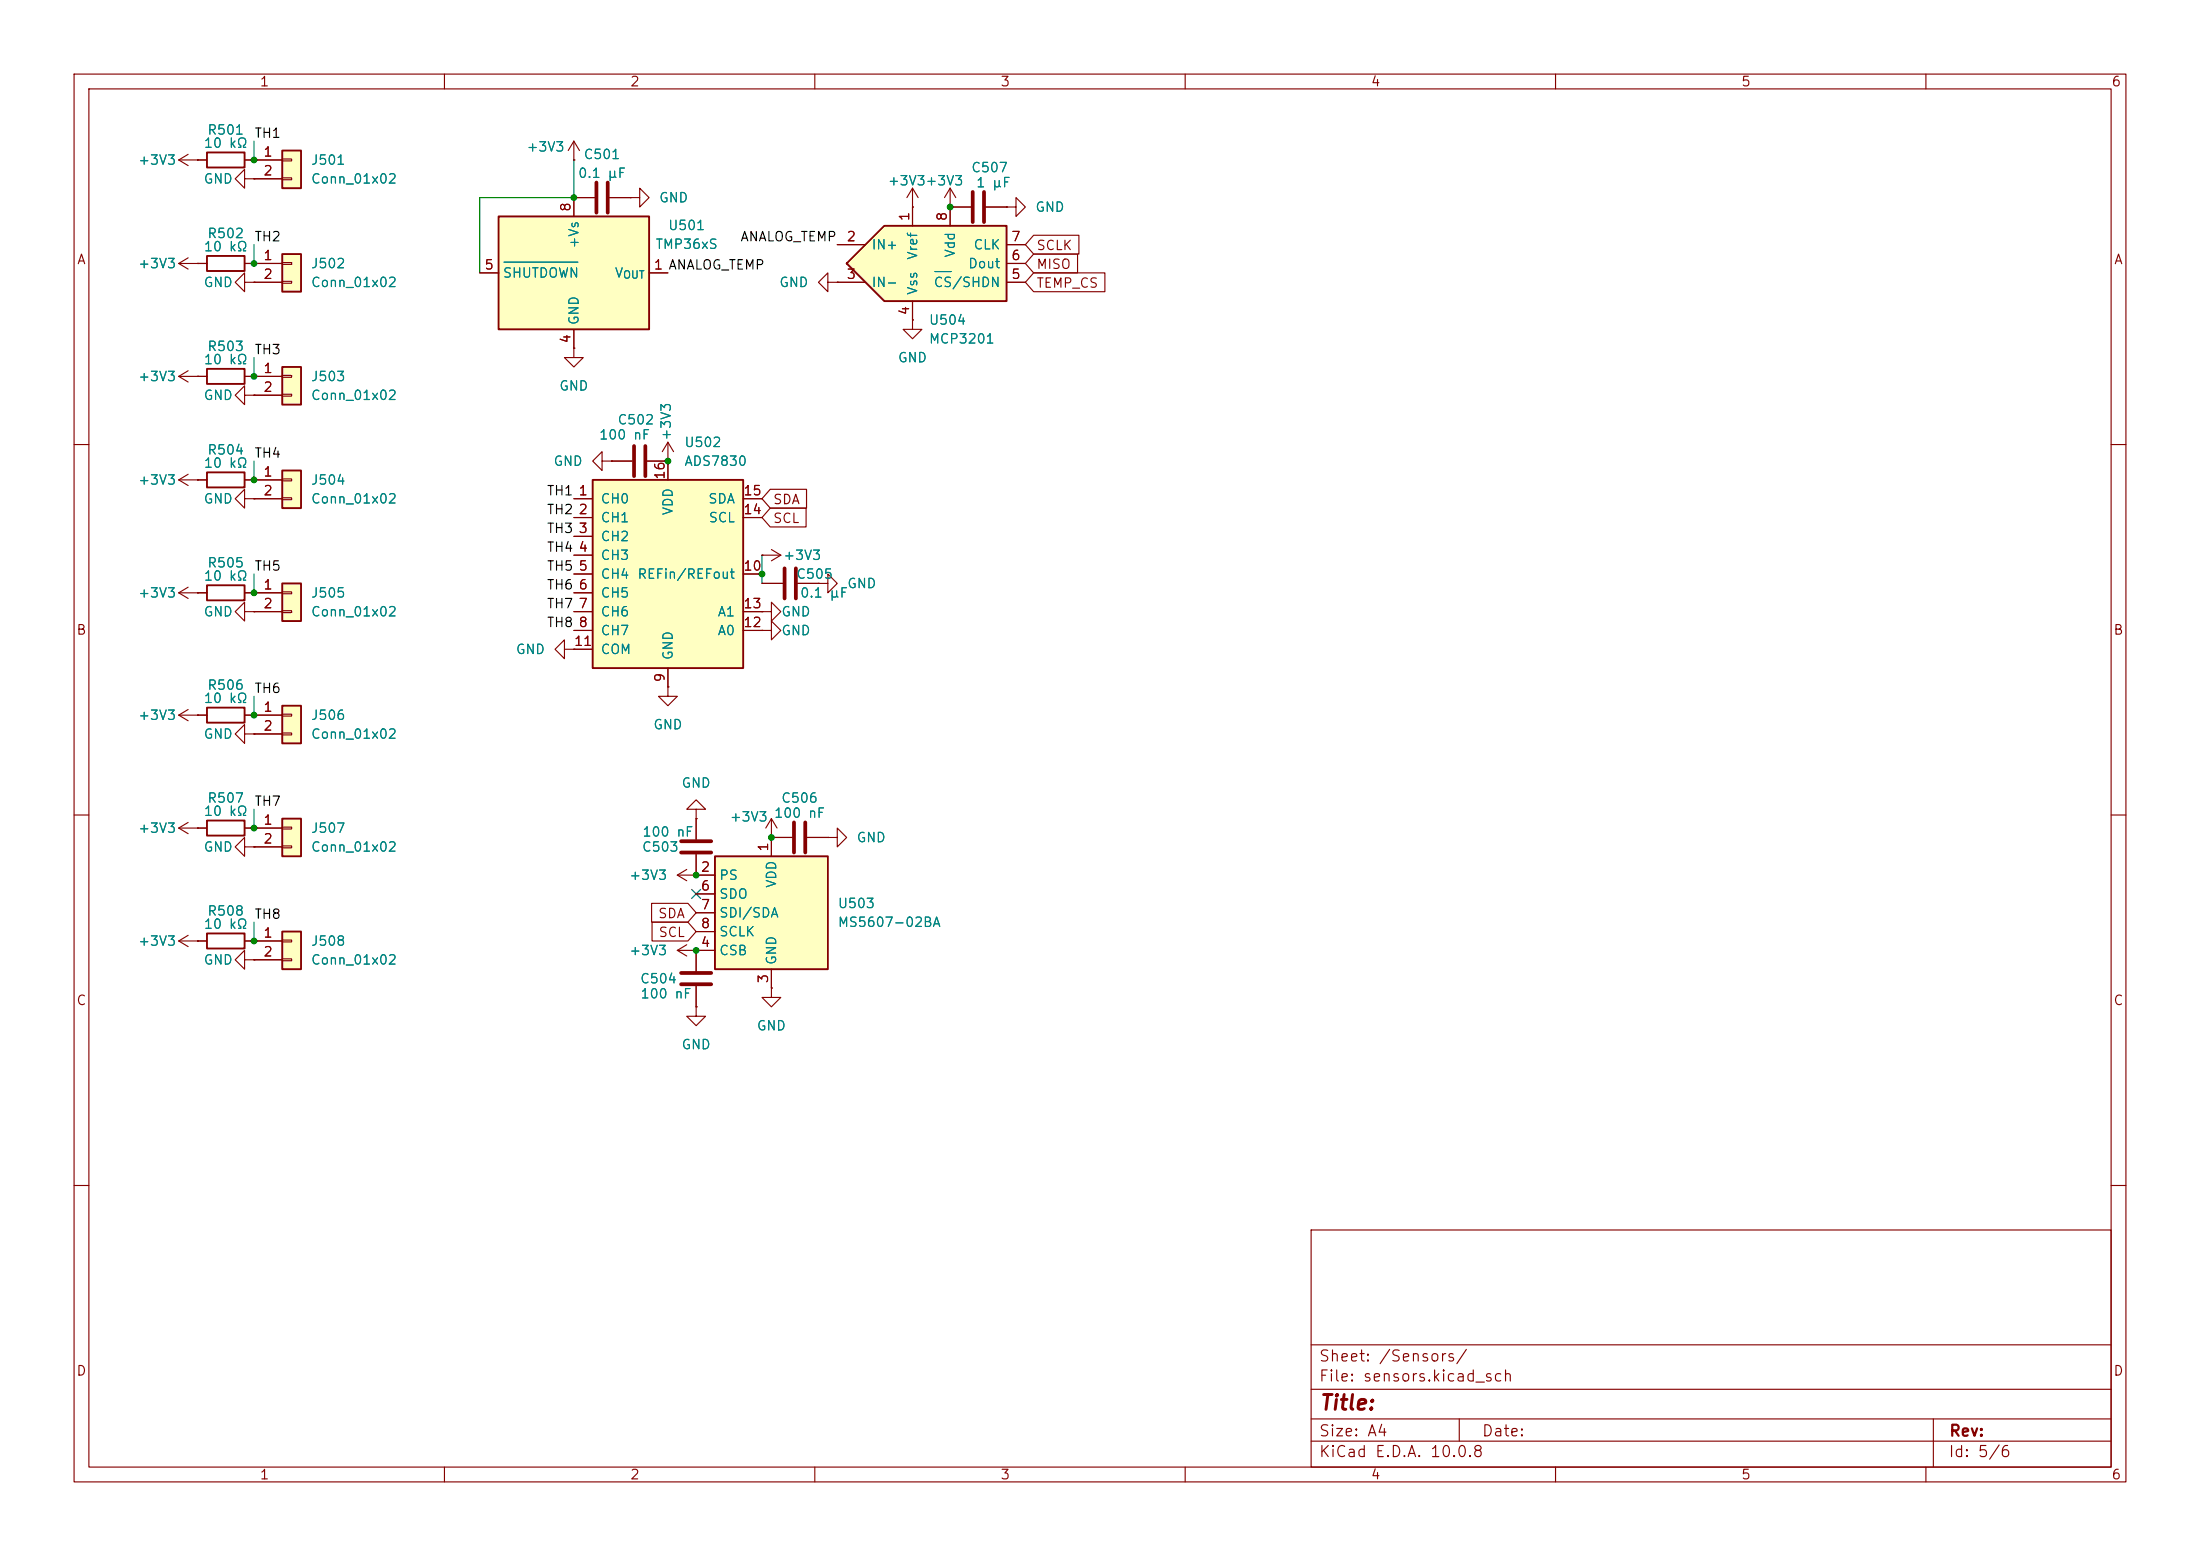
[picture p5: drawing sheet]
<svg xmlns="http://www.w3.org/2000/svg" width="297mm" height="210mm" viewBox="0 0 297 210" stroke-linecap="round" stroke-linejoin="round" font-family="sans-serif">
<g fill="none" stroke="#840000" stroke-width=".15">
<path d="M10 10h277v190h-277zM12 12h273v186h-273zM60 10v2M77.5 19.1l-.8 1.2M77.5 19.1l.7 1.2M77.5 19.1v2.5M110 10v2M160 10v2M210 10v2M260 10v2M26.7 35.6h1.2M33 35.6h1.3"/>
<path d="M77.5 21.6h.1M77.5 26.7h2.8M82.3 26.7h2.8M85.1 26.7h1.3v-1.3l1.2 1.3-1.2 1.2v-1.2M85.1 26.7h.1M123.2 27.9h.1M123.2 25.4l-.8 1.3M123.2 25.4l.8 1.3M123.2 25.4v2.5M128.3 27.9h.1M128.3 27.9h2.8M128.3 25.4l-.8 1.3"/>
<path d="M128.3 25.4l.7 1.3M128.3 25.4v2.5M133.1 27.9h2.8M77.5 47v1.3h1.2l-1.2 1.2-1.3-1.2h1.3M77.5 47h.1M90.2 59.7l-.8 1.3M90.2 59.7l.7 1.3M90.2 59.7v2.5M10 60h2M82.5 62.2h2.8M87.4 62.2h2.8M90.2 62.2h.1"/>
<path d="M285 60h2M24.1 96.5l1.3 .8M24.1 96.5h2.6M25.4 95.8l-1.3 .7M26.7 96.5h.1M10 110h2M285 110h2M10 160h2M177 166h108v32h-108zM285 160h2M60 198v2M110 198v2"/>
<path d="M160 198v2M177 194.5h108M177 191.5h108M177 187.5h108M177 181.5h108M197 191.5v3M210 198v2M260 198v2M261 191.5v6.5"/>
</g>
<path d="M27.9 34.5h5.1v2.1h-5.1z" fill="none" stroke="#840000" stroke-width=".25"/>
<path d="M80.5 24.6v4.1M82 24.6v4.1M131.3 25.9v4.1M132.8 25.9v4.1M85.6 60.2v4.1M87.1 60.2v4.1" fill="none" stroke="#840000" stroke-width=".51"/>
<path d="M119.4 30.5h16.5v10.1h-16.5l-5.1-5z" fill="#ffffc2"/>
<path d="M119.4 30.5h16.5v10.1h-16.5l-5.1-5z" fill="none" stroke="#840000" stroke-width=".25"/>
<g fill="none" stroke="#840000" stroke-width=".15">
<path d="M111.8 38.1v-1.3l-1.3 1.3 1.3 1.3v-1.3h1.2M113 38.1h.1M113 33h3.8M113 38.1h3.8M123.2 27.9v2.6M128.3 27.9v2.6M135.9 27.9h1.3v-1.2l1.2 1.2-1.2 1.3v-1.3M135.9 27.9h.1M135.9 33h2.5M135.9 38.1h2.5M135.9 35.6h2.5M123.2 43.2v1.3h1.3l-1.3 1.2-1.3-1.2h1.3"/>
<path d="M123.2 43.2h.1M123.2 40.6v2.6M81.3 62.2v-1.2l-1.3 1.2 1.3 1.3v-1.3h1.2M82.5 62.2h.1M76.2 87.6v-1.2l-1.3 1.2 1.3 1.3v-1.3h1.3M77.5 87.6h.1"/>
</g>
<path d="M126.2 36.7h2.2" fill="none" stroke="#008484" stroke-width=".15"/>
<path d="M80 64.8h20.3v25.4h-20.3z" fill="#ffffc2"/>
<path d="M80 64.8h20.3v25.4h-20.3z" fill="none" stroke="#840000" stroke-width=".25"/>
<g fill="none" stroke="#840000" stroke-width=".15">
<path d="M24.1 35.6l1.3 .7M24.1 35.6h2.6M24.1 21.6l1.3 .8M24.1 21.6h2.6M25.4 34.8l-1.3 .8M25.4 20.8l-1.3 .8M26.7 35.6h.1M26.7 21.6h.1M33 38.1v-1.3l-1.3 1.3 1.3 1.3v-1.3h1.3M34.3 38.1h.1M77.5 67.3h2.5M77.5 69.9h2.5"/>
<path d="M77.5 72.4h2.5M77.5 74.9h2.5M77.5 77.5h2.5M90.2 62.2v2.6M100.3 67.3h2.6M100.3 69.9h2.6M100.3 77.5h2.6M77.5 80h2.5M77.5 82.6h2.5M77.5 85.1h2.5M77.5 87.6h2.5M90.2 90.2v2.5"/>
<path d="M100.3 82.6h2.6M100.3 85.1h2.6M104.1 113h.1M104.1 110.5l-.7 1.3M104.1 110.5l.8 1.3M104.1 110.5v2.5M104.1 113h2.8M109 113h2.8M111.8 113h1.2v-1.2l1.3 1.2-1.3 1.3v-1.3M111.8 113h.1"/>
</g>
<path d="M107.2 111v4.1M108.7 111v4.1" fill="none" stroke="#840000" stroke-width=".51"/>
<path d="M38.1 20.3h2.5v5.1h-2.5z" fill="#ffffc2"/>
<path d="M27.9 20.6h5.1v2h-5.1zM38.1 20.3h2.5v5.1h-2.5z" fill="none" stroke="#840000" stroke-width=".25"/>
<path d="M26.7 21.6h1.2M33 24.1v-1.2l-1.3 1.2 1.3 1.3v-1.3h1.3M33 21.6h5.1M34.3 24.1h.1M34.3 24.1h3.8M38.1 21.5h1.3v.2h-1.3zM38.1 24h1.3v.3h-1.3z" fill="none" stroke="#840000" stroke-width=".15"/>
<path d="M38.1 49.5h2.5v5.1h-2.5z" fill="#ffffc2"/>
<path d="M38.1 49.5h2.5v5.1h-2.5z" fill="none" stroke="#840000" stroke-width=".25"/>
<path d="M34.3 50.8h3.8M34.3 53.3h3.8M38.1 50.7h1.3v.2h-1.3zM38.1 53.2h1.3v.3h-1.3z" fill="none" stroke="#840000" stroke-width=".15"/>
<path d="M38.1 34.3h2.5v5.1h-2.5z" fill="#ffffc2"/>
<path d="M38.1 34.3h2.5v5.1h-2.5zM27.9 49.8h5.1v2h-5.1zM27.9 63.8h5.1v2h-5.1z" fill="none" stroke="#840000" stroke-width=".25"/>
<g fill="none" stroke="#840000" stroke-width=".15">
<path d="M34.3 35.6h3.8M34.3 38.1h3.8M38.1 35.4h1.3v.3h-1.3zM38.1 38h1.3v.2h-1.3zM24.1 50.8l1.3 .8M24.1 50.8h3.8M25.4 50l-1.3 .8M26.7 50.8h.1M33 53.3v-1.2l-1.3 1.2 1.3 1.3v-1.3h1.3M33 50.8h1.3M34.3 53.3h.1M24.1 64.8h3.8"/>
<path d="M24.1 64.8l1.3 .7M25.4 64l-1.3 .8M26.7 64.8h.1M33 67.3v-1.3l-1.3 1.3 1.3 1.3v-1.3h1.3M33 64.8h1.3M34.3 67.3h.1"/>
</g>
<path d="M38.1 63.5h2.5v5.1h-2.5z" fill="#ffffc2"/>
<path d="M27.9 79h5.1v2h-5.1zM38.1 63.5h2.5v5.1h-2.5z" fill="none" stroke="#840000" stroke-width=".25"/>
<path d="M34.3 64.8h3.8M34.3 67.3h3.8M38.1 64.6h1.3v.3h-1.3zM38.1 67.2h1.3v.2h-1.3zM26.7 80h1.2M33 80h1.3" fill="none" stroke="#840000" stroke-width=".15"/>
<path d="M38.1 78.7h2.5v5.1h-2.5z" fill="#ffffc2"/>
<path d="M38.1 78.7h2.5v5.1h-2.5z" fill="none" stroke="#840000" stroke-width=".25"/>
<path d="M38.1 79.9h1.3v.2h-1.3zM33 82.6v-1.3l-1.3 1.3 1.3 1.2v-1.2h1.3M34.3 82.6h.1M34.3 80h3.8M34.3 82.6h3.8M38.1 82.4h1.3v.3h-1.3z" fill="none" stroke="#840000" stroke-width=".15"/>
<path d="M96.5 115.6h15.3v15.2h-15.3z" fill="#ffffc2"/>
<path d="M96.5 115.6h15.3v15.2h-15.3zM27.9 126h5.1v2h-5.1z" fill="none" stroke="#840000" stroke-width=".25"/>
<g fill="none" stroke="#840000" stroke-width=".15">
<path d="M25.4 79.2l-1.3 .8M102.9 78.7h2.8M107.7 78.7h2.8M110.5 78.7h1.3v-1.2l1.2 1.2-1.2 1.3v-1.3M110.5 78.7h.1M24.1 80l1.3 .8M24.1 80h2.6M26.7 80h.1M90.2 92.7v1.3h1.2l-1.2 1.3-1.3-1.3h1.3M90.2 92.7h.1M102.9 85.1h1.2v-1.3l1.3 1.3-1.3 1.3v-1.3M102.9 85.1h.1"/>
<path d="M102.9 82.6h1.2v-1.3l1.3 1.3-1.3 1.2v-1.2M102.9 82.6h.1M91.4 118.1h5.1M91.4 118.1l1.3 .8M92.7 117.3l-1.3 .8M94 118.1h.1M94 109.2h1.2l-1.2-1.2-1.3 1.2h1.3v1.3M94 110.5h.1M94 110.5v2.8M94 115.3v2.8M104.1 113v2.6M26.7 127h1.2"/>
<path d="M33 127h1.3M94 128.3h2.5M94 120.7h2.5M94 123.2h2.5M94 125.7h2.5M104.1 130.8v2.6"/>
</g>
<path d="M105.9 76.7v4.1M107.4 76.7v4.1M91.9 115.1h4.1M91.9 113.5h4.1" fill="none" stroke="#840000" stroke-width=".51"/>
<path d="M38.1 125.7h2.5v5.1h-2.5z" fill="#ffffc2"/>
<path d="M38.1 125.7h2.5v5.1h-2.5z" fill="none" stroke="#840000" stroke-width=".25"/>
<g fill="none" stroke="#840000" stroke-width=".15">
<path d="M34.3 127h3.8M34.3 129.5h3.8M38.1 126.9h1.3v.2h-1.3zM38.1 129.4h1.3v.3h-1.3zM91.4 128.3l1.3 .7M91.4 128.3h2.6M92.7 127.5l-1.3 .8M94 135.9v1.3h1.2l-1.2 1.2-1.3-1.2h1.3M94 135.9h.1M94 128.3h.1M94 128.3v2.8M94 133.1v2.8"/>
<path d="M104.1 133.4v1.2h1.3l-1.3 1.3-1.2-1.3h1.2M104.1 133.4h.1"/>
</g>
<path d="M91.9 131.3h4.1M91.9 132.8h4.1" fill="none" stroke="#840000" stroke-width=".51"/>
<path d="M67.3 29.2h20.3v15.3h-20.3z" fill="#ffffc2"/>
<path d="M67.3 29.2h20.3v15.3h-20.3zM27.9 110.7h5.1v2.1h-5.1z" fill="none" stroke="#840000" stroke-width=".25"/>
<g fill="none" stroke="#840000" stroke-width=".15">
<path d="M64.8 36.8h2.5M77.5 26.7v2.5M87.6 36.8h2.6M77.5 44.5v2.5M102.9 74.9h.1M102.9 74.9h2.5M104.1 74.2l1.3 .7M105.4 74.9l-1.3 .8M26.7 111.8h1.2M33 114.3v-1.3l-1.3 1.3 1.3 1.3v-1.3h1.3M33 111.8h1.3M34.3 114.3h.1"/>
<path d="M24.1 127l1.3 .8M24.1 127h2.6M25.4 126.2l-1.3 .8M26.7 127h.1M33 129.5v-1.2l-1.3 1.2 1.3 1.3v-1.3h1.3M34.3 129.5h.1"/>
</g>
<path d="M68 35.4h10" fill="none" stroke="#008484" stroke-width=".15"/>
<path d="M38.1 95.3h2.5v5h-2.5z" fill="#ffffc2"/>
<path d="M38.1 95.3h2.5v5h-2.5z" fill="none" stroke="#840000" stroke-width=".25"/>
<path d="M34.3 96.5h3.8M34.3 99.1h3.8M38.1 96.4h1.3v.2h-1.3zM38.1 98.9h1.3v.3h-1.3z" fill="none" stroke="#840000" stroke-width=".15"/>
<path d="M38.1 110.5h2.5v5.1h-2.5z" fill="#ffffc2"/>
<path d="M27.9 95.5h5.1v2h-5.1zM38.1 110.5h2.5v5.1h-2.5z" fill="none" stroke="#840000" stroke-width=".25"/>
<g fill="none" stroke="#840000" stroke-width=".15">
<path d="M26.7 21.6h.1M26.7 35.6h.1M26.7 35.6h1.2M26.7 21.6h1.2M33 35.6h5.1M33 21.6h5.1M34.3 24.1h.1M34.3 38.1h.1M34.3 38.1h3.8M34.3 24.1h3.8M64.8 36.8h2.5M77.5 21.6h.1"/>
<path d="M80.3 26.7h-2.8v2.5M82.3 26.7h2.8M85.1 26.7h.1M87.6 36.8h2.6M113 38.1h.1M113 33h3.8M113 38.1h3.8M123.2 27.9h.1M123.2 27.9v2.6M128.3 27.9h.1M128.3 27.9h2.8M128.3 27.9v2.6"/>
<path d="M133.1 27.9h2.8M135.9 27.9h.1M135.9 33h2.5M135.9 38.1h2.5M135.9 35.6h2.5M139.5 36.8h9.7v2.6h-9.7l-1.1-1.3zM139.5 34.3h6v2.5h-6l-1.1-1.2zM139.5 31.7h6.2v2.6h-6.2l-1.1-1.3zM26.7 50.8h.1M26.7 50.8h1.2M33 50.8h5.1M34.3 53.3h.1"/>
<path d="M34.3 53.3h3.8M77.5 47h.1M77.5 44.5v2.5M123.2 43.2h.1M123.2 40.6v2.6M26.7 64.8h.1M26.7 64.8h1.2M33 64.8h5.1M34.3 67.3h.1M34.3 67.3h3.8M77.5 67.3h2.5M77.5 69.9h2.5"/>
<path d="M77.5 72.4h2.5M77.5 74.9h2.5M77.5 77.5h2.5M82.5 62.2h.1M82.5 62.2h2.8M87.4 62.2h2.8M90.2 62.2h.1M90.2 62.2v2.6M100.3 67.3h2.6M100.3 69.9h2.6M100.3 77.5h2.6M102.9 74.9h.1"/>
<path d="M102.9 78.7h2.8M104 68.6h4.8v2.5h-4.8l-1.1-1.2zM107.7 78.7h2.8M110.5 78.7h.1M26.7 96.5h.1M26.7 80h.1M26.7 96.5h1.2M26.7 80h1.2M33 99.1v-1.3l-1.3 1.3 1.3 1.2v-1.2h1.3M33 96.5h5.1M33 80h5.1M34.3 99.1h.1"/>
<path d="M34.3 82.6h.1M34.3 82.6h3.8M34.3 99.1h3.8M77.5 87.6h.1M77.5 80h2.5M77.5 82.6h2.5M77.5 85.1h2.5M77.5 87.6h2.5M90.2 92.7h.1M90.2 90.2v2.5M100.3 82.6h2.6M100.3 85.1h2.6"/>
<path d="M102.9 85.1h.1M102.9 82.6h.1M24.1 111.8h3.8M24.1 111.8l1.3 .7M25.4 111l-1.3 .8M26.7 111.8h.1M33 111.8h5.1M34.3 114.3h.1M34.3 114.3h3.8M38.1 111.6h1.3v.3h-1.3zM38.1 114.2h1.3v.2h-1.3zM94 118.1h.1"/>
<path d="M94 110.5h.1M94 118.1h2.5M94 110.5v2.8M94 115.3v2.8M104.1 113h.1M104.1 113h2.8M104.1 113v2.6M109 113h2.8M111.8 113h.1M26.7 127h.1M26.7 127h1.2M33 127h5.1"/>
<path d="M34.3 129.5h.1M34.3 129.5h3.8M88 121.9h4.9l1.1 1.3-1.1 1.3h-4.9zM88 124.5h4.9l1.1 1.2-1.1 1.3h-4.9zM94 135.9h.1M94 128.3h.1M94 128.3h2.5M94 120.7h2.5M94 123.2h2.5M94 125.7h2.5M94 128.3v2.8M94 133.1v2.8"/>
<path d="M104.1 133.4h.1M104.1 130.8v2.6"/>
</g>
<path d="M104 66h4.9v2.6h-4.9l-1.1-1.3z" fill="none" stroke="#840000" stroke-width=".16"/>
<path d="M34.3 19.1v2.5M34.3 33v2.6M77.5 21.6v5.1h-12.7v10.1M34.3 48.3v2.5M34.3 62.2v2.6M34.3 77.5v2.5M102.9 74.9v3.8M34.3 94v2.5M34.3 109.2v2.6M34.3 124.5v2.5" fill="none" stroke="#008400" stroke-width=".15"/>
<path d="M93.4 120l1.2 1.3M94.6 120l-1.2 1.3" fill="none" stroke="#000084" stroke-width=".15"/>
<path d="M68 35.4h10M126.2 36.7h2.2" fill="none" stroke="#008484" stroke-width=".15"/>
<g fill="#008400">
<circle cx="77.5" cy="26.7" r=".46"/>
<circle cx="128.3" cy="27.9" r=".46"/>
<circle cx="90.2" cy="62.2" r=".46"/>
<circle cx="94" cy="128.3" r=".46"/>
<circle cx="94" cy="118.1" r=".46"/>
<circle cx="104.1" cy="113" r=".46"/>
<circle cx="102.9" cy="77.5" r=".46"/>
<circle cx="34.3" cy="96.5" r=".46"/>
<circle cx="34.3" cy="111.8" r=".46"/>
<circle cx="34.3" cy="127" r=".46"/>
<circle cx="34.3" cy="80" r=".46"/>
<circle cx="34.3" cy="64.8" r=".46"/>
<circle cx="34.3" cy="35.6" r=".46"/>
<circle cx="34.3" cy="50.8" r=".46"/>
<circle cx="34.3" cy="21.6" r=".46"/>
</g>
<text font-size="2" fill="#840000" x="178" y="190.8">Title:</text>
<g font-size="1.5" fill="#840000">
<text x="178" y="184.1">Sheet: /Sensors/</text>
<text x="178" y="186.8">File: sensors.kicad_sch</text>
<text x="178" y="197">KiCad E.D.A. 10.0.8</text>
<text x="178" y="194.2">Size: A4</text>
<text x="200" y="194.2">Date:</text>
<text x="263" y="197">Id: 5/6</text>
<text x="263" y="194.2">Rev:</text>
</g>
<g font-size="1.3" fill="#840000">
<text x="35" y="12">1</text>
<text x="85" y="12">2</text>
<text x="135" y="12">3</text>
<text x="185" y="12">4</text>
<text x="235" y="12">5</text>
<text x="285" y="12">6</text>
<text x="35.5" y="21.5">1</text>
<text x="35.5" y="24">2</text>
<text x="77.3" y="28.7" transform="rotate(-90 77.3 28.7)">8</text>
<text x="123.1" y="29.9" transform="rotate(-90 123.1 29.9)">1</text>
<text x="128.1" y="29.9" transform="rotate(-90 128.1 29.9)">8</text>
<text x="10.3" y="36">A</text>
<text x="35.5" y="35.4">1</text>
<text x="114.2" y="32.9">2</text>
<text x="136.4" y="35.4">6</text>
<text x="136.4" y="32.9">7</text>
<text x="139.8" y="34.1">SCLK</text>
<text x="285.3" y="36">A</text>
<text x="35.5" y="38">2</text>
<text x="65.3" y="36.7">5</text>
<text x="88.2" y="36.7">1 ANALOG_TEMP</text>
<text x="88.2" y="36.7">1</text>
<text x="114.2" y="38">3</text>
<text x="136.4" y="38">5</text>
<text x="139.8" y="39.2">TEMP_CS</text>
<text x="139.8" y="36.6">MISO</text>
<text x="77.3" y="46.5" transform="rotate(-90 77.3 46.5)">4</text>
<text x="123.1" y="42.6" transform="rotate(-90 123.1 42.6)">4</text>
<text x="35.5" y="50.7">1</text>
<text x="35.5" y="53.2">2</text>
<text x="35.5" y="64.6">1</text>
<text x="90" y="64.8" transform="rotate(-90 90 64.8)">16</text>
<text x="35.5" y="67.2">2</text>
<text x="78" y="67.2">1</text>
<text x="78" y="69.7">2</text>
<text x="100.3" y="69.7">14</text>
<text x="100.3" y="67.2">15</text>
<text x="104.3" y="70.9">SCL</text>
<text x="104.3" y="68.4">SDA</text>
<text x="78" y="72.3">3</text>
<text x="78" y="74.8">4</text>
<text x="78" y="77.3">5</text>
<text x="100.3" y="77.3">10</text>
<text x="35.5" y="79.9">1</text>
<text x="35.5" y="82.4">2</text>
<text x="78" y="79.9">6</text>
<text x="78" y="82.4">7</text>
<text x="100.3" y="82.4">13</text>
<text x="10.2" y="86">B</text>
<text x="77.4" y="87.5">11</text>
<text x="78" y="85">8</text>
<text x="100.3" y="85">12</text>
<text x="285.2" y="86">B</text>
<text x="90" y="92.2" transform="rotate(-90 90 92.2)">9</text>
<text x="35.5" y="96.4">1</text>
<text x="35.5" y="98.9">2</text>
<text x="35.5" y="111.6">1</text>
<text x="35.5" y="114.2">2</text>
<text x="94.5" y="118">2</text>
<text x="104" y="115" transform="rotate(-90 104 115)">1</text>
<text x="88.8" y="124.2">SDA</text>
<text x="94.5" y="120.5">6</text>
<text x="94.5" y="123.1">7</text>
<text x="94.5" y="125.6">8</text>
<text x="35.5" y="126.9">1</text>
<text x="35.5" y="129.4">2</text>
<text x="88.8" y="126.8">SCL</text>
<text x="94.5" y="128.1">4</text>
<text x="10.2" y="136">C</text>
<text x="104" y="132.8" transform="rotate(-90 104 132.8)">3</text>
<text x="285.2" y="136">C</text>
<text x="10.2" y="186">D</text>
<text x="285.2" y="186">D</text>
<text x="35" y="200">1</text>
<text x="85" y="200">2</text>
<text x="135" y="200">3</text>
<text x="185" y="200">4</text>
<text x="235" y="200">5</text>
<text x="285" y="200">6</text>
</g>
<g font-size="1.3" fill="#008484">
<text x="18.6" y="22.6">+3V3</text>
<text x="27.4" y="20.3">10 kΩ</text>
<text x="27.9" y="18.5">R501</text>
<text x="41.9" y="22.6">J501</text>
<text x="71" y="20.8">+3V3</text>
<text x="78.7" y="21.8">C501</text>
<text x="131" y="23.6">C507</text>
<text x="27.4" y="25.1">GND</text>
<text x="41.9" y="25.1">Conn_01x02</text>
<text x="77.9" y="24.3">0.1 µF</text>
<text x="88.9" y="27.6">GND</text>
<text x="119.8" y="25.3">+3V3+3V3</text>
<text x="131.7" y="25.6">1 µF</text>
<text x="139.7" y="28.9">GND</text>
<text x="27.4" y="34.2">10 kΩ</text>
<text x="27.9" y="32.5">R502</text>
<text x="78.4" y="33.6" transform="rotate(-90 78.4 33.6)">+Vs</text>
<text x="88.4" y="33.9">TMP36xS</text>
<text x="90.1" y="31.4">U501</text>
<text x="117.6" y="34">IN+</text>
<text x="124.2" y="35.2" transform="rotate(-90 124.2 35.2)">Vref</text>
<text x="129.2" y="34.9" transform="rotate(-90 129.2 34.9)">Vdd</text>
<text x="131.3" y="34">CLK</text>
<text x="18.6" y="36.5">+3V3</text>
<text x="27.4" y="39.1">GND</text>
<text x="41.9" y="36.5">J502</text>
<text x="41.9" y="39.1">Conn_01x02</text>
<text x="67.8" y="37.8">SHUTDOWN</text>
<text x="82.9" y="37.8">V</text>
<text x="105.1" y="39.1">GND</text>
<text x="117.6" y="39.1">IN-</text>
<text x="124.2" y="39.9" transform="rotate(-90 124.2 39.9)">Vss</text>
<text x="126" y="39.1">CS/SHDN</text>
<text x="130.6" y="36.5">Dout</text>
<text x="27.9" y="47.7">R503</text>
<text x="78.4" y="44" transform="rotate(-90 78.4 44)">GND</text>
<text x="125.3" y="44.1">U504</text>
<text x="125.3" y="46.7">MCP3201</text>
<text x="18.6" y="51.8">+3V3</text>
<text x="27.4" y="49.5">10 kΩ</text>
<text x="41.9" y="51.8">J503</text>
<text x="75.4" y="53">GND</text>
<text x="121.1" y="49.2">GND</text>
<text x="27.4" y="54.3">GND</text>
<text x="41.9" y="54.3">Conn_01x02</text>
<text x="80.8" y="59.6">100 nF</text>
<text x="83.3" y="57.6">C502</text>
<text x="90.9" y="59.6" transform="rotate(-90 90.9 59.6)">+3V3</text>
<text x="18.6" y="65.7">+3V3</text>
<text x="27.4" y="63.4">10 kΩ</text>
<text x="27.9" y="61.7">R504</text>
<text x="41.9" y="65.7">J504</text>
<text x="74.6" y="63.2">GND</text>
<text x="92.3" y="60.7">U502</text>
<text x="92.3" y="63.2">ADS7830</text>
<text x="27.4" y="68.3">GND</text>
<text x="41.9" y="68.3">Conn_01x02</text>
<text x="81" y="68.3">CH0</text>
<text x="81" y="70.8">CH1</text>
<text x="91.1" y="69.6" transform="rotate(-90 91.1 69.6)">VDD</text>
<text x="95.5" y="68.3">SDA</text>
<text x="95.6" y="70.8">SCL</text>
<text x="27.9" y="76.9">R505</text>
<text x="81" y="73.4">CH2</text>
<text x="81" y="75.9">CH3</text>
<text x="105.6" y="75.9">+3V3</text>
<text x="18.6" y="81">+3V3</text>
<text x="27.4" y="83.5">GND</text>
<text x="27.4" y="78.7">10 kΩ</text>
<text x="41.9" y="81">J505</text>
<text x="41.9" y="83.5">Conn_01x02</text>
<text x="81" y="78.4">CH4</text>
<text x="81" y="81">CH5</text>
<text x="81" y="83.5">CH6</text>
<text x="86" y="78.4">REFin/REFout</text>
<text x="96.8" y="83.5">A1</text>
<text x="105.4" y="83.5">GND</text>
<text x="107.4" y="78.4">C505</text>
<text x="107.9" y="81">0.1 µF</text>
<text x="114.3" y="79.7">GND</text>
<text x="69.6" y="88.6">GND</text>
<text x="81" y="86.1">CH7</text>
<text x="81" y="88.6">COM</text>
<text x="91.1" y="89.2" transform="rotate(-90 91.1 89.2)">GND</text>
<text x="96.8" y="86.1">A0</text>
<text x="105.4" y="86.1">GND</text>
<text x="27.4" y="95.2">10 kΩ</text>
<text x="27.9" y="93.4">R506</text>
<text x="18.6" y="97.5">+3V3</text>
<text x="27.4" y="100">GND</text>
<text x="41.9" y="97.5">J506</text>
<text x="41.9" y="100">Conn_01x02</text>
<text x="88.1" y="98.8">GND</text>
<text x="91.9" y="106.6">GND</text>
<text x="18.6" y="112.7">+3V3</text>
<text x="27.4" y="110.4">10 kΩ</text>
<text x="27.9" y="108.7">R507</text>
<text x="41.9" y="112.7">J507</text>
<text x="86.6" y="113.2">100 nF</text>
<text x="98.4" y="111.2">+3V3</text>
<text x="104.4" y="110.7">100 nF</text>
<text x="105.4" y="108.7">C506</text>
<text x="115.6" y="114">GND</text>
<text x="27.4" y="115.3">GND</text>
<text x="41.9" y="115.3">Conn_01x02</text>
<text x="84.9" y="119.1">+3V3</text>
<text x="86.6" y="115.3">C503</text>
<text x="97" y="119.1">PS</text>
<text x="105.1" y="119.9" transform="rotate(-90 105.1 119.9)">VDD</text>
<text x="27.4" y="125.7">10 kΩ</text>
<text x="27.9" y="123.9">R508</text>
<text x="97" y="121.6">SDO</text>
<text x="97" y="124.2">SDI/SDA</text>
<text x="113" y="122.9">U503</text>
<text x="113" y="125.4">MS5607-02BA</text>
<text x="18.6" y="128">+3V3</text>
<text x="27.4" y="130.5">GND</text>
<text x="41.9" y="128">J508</text>
<text x="41.9" y="130.5">Conn_01x02</text>
<text x="84.9" y="129.2">+3V3</text>
<text x="97" y="129.2">CSB</text>
<text x="97" y="126.7">SCLK</text>
<text x="105.1" y="130.3" transform="rotate(-90 105.1 130.3)">GND</text>
<text x="86.3" y="133">C504</text>
<text x="86.4" y="135.1">100 nF</text>
<text x="91.9" y="141.9">GND</text>
<text x="102.1" y="139.4">GND</text>
</g>
<g font-size="1.3">
<text x="34.3" y="18.9">TH1</text>
<text x="34.3" y="32.9">TH2</text>
<text x="99.9" y="32.9">ANALOG_TEMP</text>
<text x="34.3" y="48.1">TH3</text>
<text x="34.3" y="62.1">TH4</text>
<text x="73.7" y="69.7">TH2</text>
<text x="73.7" y="67.2">TH1</text>
<text x="34.3" y="77.3">TH5</text>
<text x="73.7" y="72.3">TH3</text>
<text x="73.7" y="74.8">TH4</text>
<text x="73.7" y="77.3">TH5</text>
<text x="73.7" y="82.4">TH7</text>
<text x="73.7" y="79.9">TH6</text>
<text x="73.7" y="85">TH8</text>
<text x="34.3" y="93.9">TH6</text>
<text x="34.3" y="109.1">TH7</text>
<text x="34.3" y="124.3">TH8</text>
</g>
<text font-size="1" fill="#008484" x="84" y="37.9">OUT</text>
</svg>
